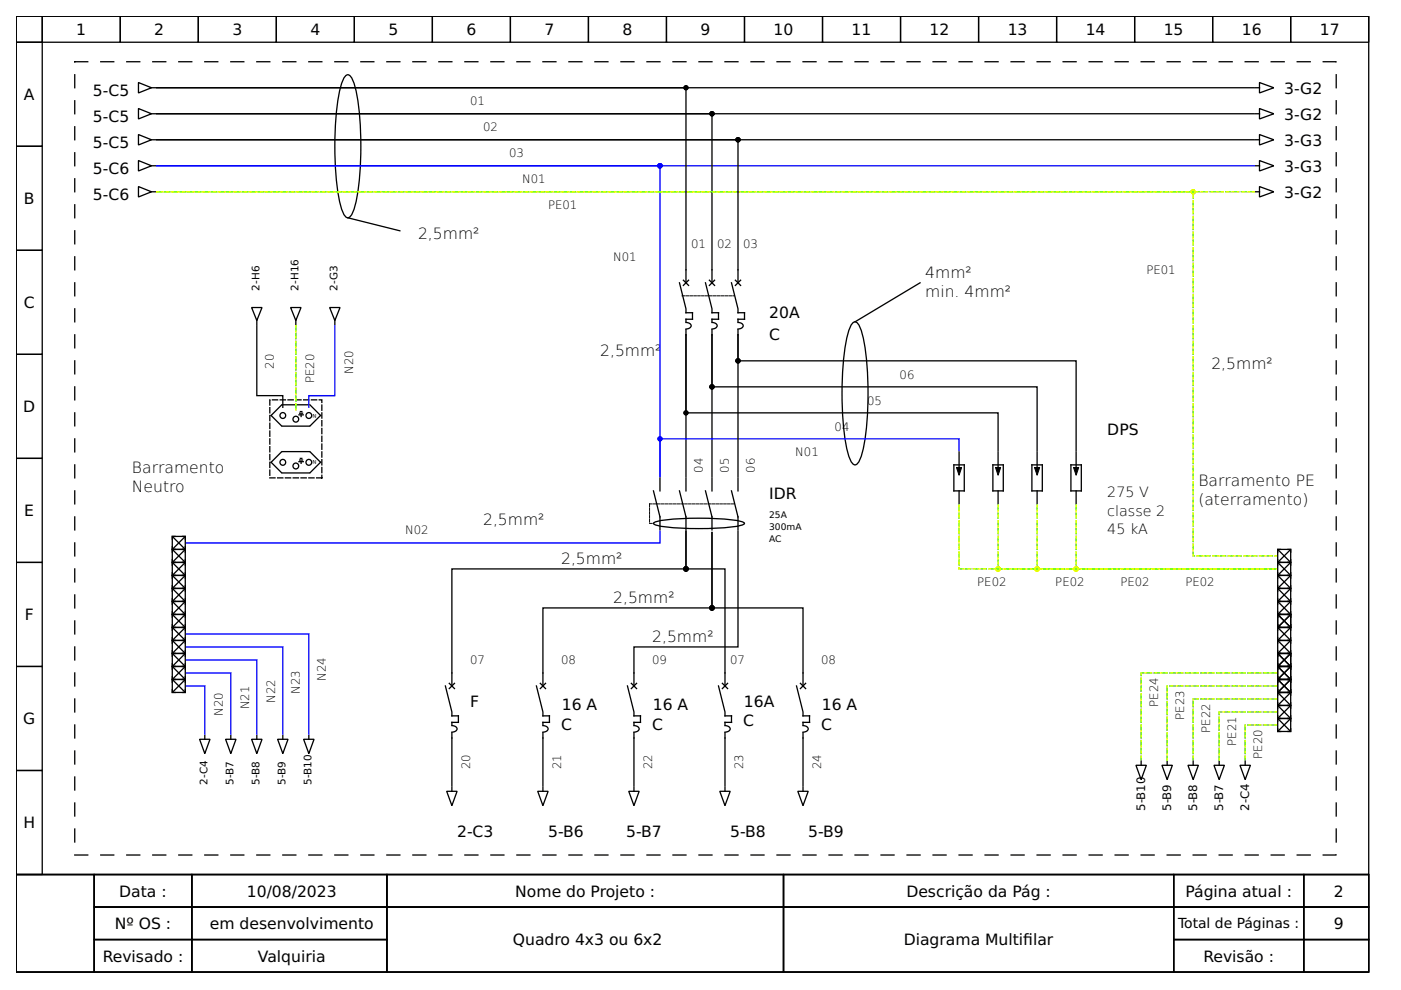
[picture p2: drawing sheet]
<svg xmlns="http://www.w3.org/2000/svg" width="297mm" height="210mm" viewBox="0 0 297 210" stroke-linecap="round" stroke-linejoin="round" font-family="sans-serif">
<g fill="none" stroke="#000" stroke-width=".28">
<path d="M3.4 3.4h286.8v182h-286.8zM3.4 3.4h5.6v5.6h-5.6zM3.4 9h5.6v22h-5.6zM9 3.4h16.5v5.6h-16.5zM25.5 3.4h16.5v5.6h-16.5zM29.4 17.5l2.7 1.1-2.7 1.1zM32.1 18.6h.8M33.2 18.6h232.7M42 3.4h16.6v5.6h-16.6zM58.6 3.4h16.5v5.6h-16.5zM73.4 16l.4-.2a2.16 2.16 0 0 1 1.2 1.8 60.4 60.4 0 0 1 1.2 20.5l-.6 4.3a7.6 7.6 0 0 1-1.5 3.7l-.3 .1a2.16 2.16 0 0 1-1.3-1.8 60.4 60.4 0 0 1-1.2-20.5l.6-4.2a7.6 7.6 0 0 1 1.5-3.7zM75.1 3.4h16.6v5.6h-16.6z"/>
<path d="M91.7 3.4h16.5v5.6h-16.5zM108.2 3.4h16.6v5.6h-16.6zM124.8 3.4h16.5v5.6h-16.5zM141.3 3.4h16.5v5.6h-16.5zM157.8 3.4h16.6v5.6h-16.6zM174.4 3.4h16.5v5.6h-16.5zM190.9 3.4h16.6v5.6h-16.6zM207.5 3.4h16.5v5.6h-16.5zM224 3.4h16.6v5.6h-16.6zM240.6 3.4h16.5v5.6h-16.5zM257.1 3.4h16.6v5.6h-16.6zM266.2 18.6h.8"/>
<path d="M267 17.5l3.1 1.1-3.1 1.1zM273.7 3.4h16.5v5.6h-16.5zM3.4 31h5.6v22.1h-5.6zM29.4 28.5l2.7 1.1-2.7 1.1zM29.4 34l2.7 1.1-2.7 1.2zM29.4 39.6l2.7 1.1-2.7 1.1zM29.4 23l2.7 1.1-2.7 1.1zM32.1 29.6h.8M32.1 24.1h.8M32.1 35.1h.8M33.2 29.6h232.7M33.2 24.1h232.7"/>
<path d="M266.2 29.6h.8M266.2 24.1h.8M266.2 35.1h.8M267 28.5l3.1 1.1-3.1 1.1zM267 23l3.1 1.1-3.1 1.1zM267 39.6l3.1 1.1-3.1 1.1zM267 34l3.1 1.1-3.1 1.2zM3.4 53.1h5.6v22h-5.6zM32.1 40.7h.8M73.8 46.2l11 2.7M144.1 60l1.3 5.5v.8h1.4v1.4h-1.4v.5M144.9 59.4l1.1 1.1"/>
<path d="M145.4 57.2v2.8M146 59.4l-1.1 1.1M149.6 60l1.4 5.5v.8h1.3v1.4h-1.3v.5M150.4 59.4l1.1 1.1M151 57.2v2.8M151.5 59.4l-1.1 1.1M155.1 60l1.4 5.5v.8h1.3v1.4h-1.3v.5M155.9 59.4l1.1 1.1M156.5 57.2v2.8M157 59.4l-1.1 1.1M195.1 60l-13.8 8.2M266.2 40.7h.8"/>
<path d="M3.4 75.1h5.6v22.1h-5.6zM53.3 65.2h2.3l-1.2 2.8zM54.4 69.1v14.8h5.6v2.5M54.4 68v.8M61.6 65.2h2.2l-1.1 2.8zM62.7 68v.8M69.9 65.2h2.2l-1.1 2.8zM71 68v.8M145.4 68.4a.82 .82 0 0 1 1.1 .9l-.6 .4-.5 .1M145.4 69.9v31.1M151 68.4a.82 .82 0 0 1 1 .9l-.6 .4-.4 .1M151 69.9v1.1"/>
<path d="M156.5 68.4a.82 .82 0 0 1 1 .9l-.6 .4-.4 .1M156.5 69.9v1.1M180.9 68.4l.4-.2a2.16 2.16 0 0 1 1.3 1.8 60.4 60.4 0 0 1 1.1 20.5l-.6 4.2a7.6 7.6 0 0 1-1.5 3.7l-.3 .2a2.16 2.16 0 0 1-1.3-1.8 60.4 60.4 0 0 1-1.2-20.5l.7-4.2a7.6 7.6 0 0 1 1.4-3.7zM3.4 97.2h5.6v22h-5.6zM59.7 85.9l-2.2 2.2 2.2 2.2M59.7 95.8l-2.2 2.2 2.2 2.2M59.8 90.4h5.8M59.8 85.8h5.8M59.8 95.8h5.8M63.4 88h.9M63.4 97.9h.9M63.5 87.6h.6"/>
<path d="M63.5 97.5h.6M63.7 87.3h.3M63.7 97.2h.3M63.8 88v.3M63.8 97.9v.3M65.8 95.8l2.2 2.2-2.2 2.2M65.8 85.9l2.2 2.2-2.2 2.2M202.2 98.6h2.2v5.5h-2.2zM203.3 95.8v3.3M210.5 98.6h2.2v5.5h-2.2zM211.6 95.8v3.3M218.8 98.6h2.2v5.5h-2.2z"/>
<path d="M219.9 95.8v3.3M227.1 98.6h2.2v5.5h-2.2zM228.2 95.8v3.3M3.4 119.2h5.6v22.1h-5.6zM36.5 113.7h2.8v2.8h-2.8zM36.5 119.2h2.8v2.8h-2.8zM36.5 116.5h2.8v2.7h-2.8zM36.5 115.9v.6h.6h-.6v.6M36.5 118.7v.5h.6h-.6v.6M36.6 113.8l2.6 2.6M36.6 119.3l2.6 2.6M36.6 116.6l2.6 2.5"/>
<path d="M37.1 113.7h-.6v.6M38.7 113.7h.6v.6M39.2 113.8l-2.6 2.6M39.2 119.3l-2.6 2.6M39.2 116.6l-2.6 2.5M39.3 115.9v.6h-.6h.6v.6M39.3 118.7v.5h-.6h.6v.6M59.8 100.3h5.8M138.5 104.1l1.4 5.5v2.8M138.7 110.8a25.1 25.1 0 0 1 7.9-.9 46.9 46.9 0 0 1 10.8 .7l.4 .4a2.54 2.54 0 0 1-1.8 .6 59.1 59.1 0 0 1-17-.3l-.5-.3zM139.9 101.3v2.8M144.1 104.1l1.3 5.5v2.8"/>
<path d="M145.4 112.6v8h8.3v24.8M145.4 101.3v2.8M149.6 104.1l1.4 5.5v2.8M151 101.3v2.8M155.1 104.1l1.4 5.5v2.8M156.5 101.3v2.8M203.3 104.1v2.7M211.6 104.1v2.7M219.9 104.1v2.7M228.2 104.1v2.7M270.9 116.5h2.8v2.7h-2.8zM270.9 119.2h2.8v2.8h-2.8z"/>
<path d="M270.9 118.7v.5h.6h-.6v.6M271 116.6l2.6 2.5M271 119.3l2.6 2.6M271.5 116.5h-.6v.6M273.1 116.5h.6v.6M273.6 116.6l-2.6 2.5M273.6 119.3l-2.6 2.6M273.7 118.7v.5h-.6h.6v.6M36.5 130.3h2.8v2.7h-2.8zM36.5 135.8h2.8v2.7h-2.8zM36.5 133h2.8v2.8h-2.8zM36.5 138.5h2.8v2.8h-2.8z"/>
<path d="M36.5 127.5h2.8v2.8h-2.8zM36.5 124.8h2.8v2.7h-2.8zM36.5 122h2.8v2.8h-2.8zM36.5 132.4v.6h.6h-.6v.6M36.5 129.7v.6h.6h-.6v.6M36.5 138v.5h.6h-.6v.6M36.5 135.2v.6h.6h-.6v.6M36.5 126.9v.6h.6h-.6v.6M36.5 121.4v.6h.6h-.6v.6M36.5 124.2v.6h.6h-.6v.5M36.6 130.4l2.6 2.5M36.6 135.9l2.6 2.5"/>
<path d="M36.6 133.1l2.6 2.6M36.6 138.6l2.6 2.6M36.6 127.6l2.6 2.6M36.6 124.9l2.6 2.5M36.6 122.1l2.6 2.6M39.2 130.4l-2.6 2.5M39.2 135.9l-2.6 2.5M39.2 133.1l-2.6 2.6M39.2 138.6l-2.6 2.6M39.2 127.6l-2.6 2.6M39.2 124.9l-2.6 2.5M39.2 122.1l-2.6 2.6"/>
<path d="M39.3 129.7v.6h-.6h.6v.6M39.3 132.4v.6h-.6h.6v.6M39.3 135.2v.6h-.6h.6v.6M39.3 138v.5h-.6h.6v.6M39.3 126.9v.6h-.6h.6v.6M39.3 124.2v.6h-.6h.6v.5M39.3 121.4v.6h-.6h.6v.6M270.9 138.5h2.8v2.8h-2.8zM270.9 130.3h2.8v2.7h-2.8zM270.9 133h2.8v2.8h-2.8zM270.9 135.8h2.8v2.7h-2.8zM270.9 124.8h2.8v2.7h-2.8z"/>
<path d="M270.9 127.5h2.8v2.8h-2.8zM270.9 122h2.8v2.8h-2.8zM270.9 138v.5h.6h-.6v.6M270.9 132.4v.6h.6h-.6v.6M270.9 135.2v.6h.6h-.6v.6M270.9 129.7v.6h.6h-.6v.6M270.9 121.4v.6h.6h-.6v.6M270.9 126.9v.6h.6h-.6v.6M270.9 124.2v.6h.6h-.6v.5M271 138.6l2.6 2.6M271 130.4l2.6 2.5M271 133.1l2.6 2.6"/>
<path d="M271 135.9l2.6 2.5M271 124.9l2.6 2.5M271 127.6l2.6 2.6M271 122.1l2.6 2.6M273.6 138.6l-2.6 2.6M273.6 130.4l-2.6 2.5M273.6 133.1l-2.6 2.6M273.6 135.9l-2.6 2.5M273.6 124.9l-2.6 2.5M273.6 127.6l-2.6 2.6M273.6 122.1l-2.6 2.6M273.7 138v.5h-.6h.6v.6"/>
<path d="M273.7 129.7v.6h-.6h.6v.6M273.7 132.4v.6h-.6h.6v.6M273.7 135.2v.6h-.6h.6v.6M273.7 124.2v.6h-.6h.6v.5M273.7 126.9v.6h-.6h.6v.6M273.7 121.4v.6h-.6h.6v.6M3.4 141.3h5.6v22.1h-5.6zM36.5 144.1h2.8v2.7h-2.8zM36.5 141.3h2.8v2.8h-2.8zM36.5 146.2v.6h.6M36.5 143.5v.6h.6h-.6v.5M36.5 140.7v.6h.6h-.6v.6"/>
<path d="M36.6 144.2l2.6 2.5M36.6 141.4l2.6 2.6M39.2 144.2l-2.6 2.5M39.2 141.4l-2.6 2.6M39.3 143.5v.6h-.6h.6v.5M39.3 140.7v.6h-.6h.6v.6M39.3 146.2v.6h-.6M42.3 156.7h2.2l-1.1 3.1zM43.4 155.9v.8M47.8 156.7h2.2l-1.1 3.1zM48.9 155.9v.8M53.3 156.7h2.3l-1.2 3.1z"/>
<path d="M54.4 155.9v.8M58.9 156.7h2.2l-1.1 3.1zM60 155.9v.8M64.4 156.7h2.2l-1.1 3.1zM65.5 155.9v.8M94.4 145.4l1.4 5.6v.8h1.4v1.4h-1.4v.5M95.3 144.9l1.1 1.1M95.8 153.8a.82 .82 0 0 1 1 1l-.6 .4h-.4M95.8 155.4v11.3M95.8 142.7v2.7M96.4 144.9l-1.1 1.1M113.7 145.4l1.4 5.6v.8h1.4v1.4h-1.4v.5"/>
<path d="M114.6 144.9l1.1 1.1M115.1 153.8a.82 .82 0 0 1 1 1l-.6 .4h-.4M115.1 142.7v2.7M115.1 155.4v1.1M115.7 144.9l-1.1 1.1M133 145.4l1.4 5.6v.8h1.4v1.4h-1.4v.5M133.9 144.9l1.1 1.1M134.4 153.8a.82 .82 0 0 1 1 1l-.6 .4h-.4M134.4 142.7v2.7M134.4 155.4v1.1M135 144.9l-1.1 1.1M152.3 145.4l1.4 5.6v.8h1.4v1.4h-1.4v.5"/>
<path d="M153.2 144.9l1.1 1.1M153.7 153.8a.82 .82 0 0 1 1 1l-.6 .4h-.4M153.7 155.4v1.1M154.3 144.9l-1.1 1.1M168.9 145.4l1.4 5.6v.8h1.3v1.4h-1.3v.5M169.7 144.9l1.1 1.1M170.3 153.8a.82 .82 0 0 1 1 1l-.6 .4h-.4M170.3 142.7v2.7M170.3 155.4v1.1M170.8 144.9l-1.1 1.1M270.9 152.3h2.8v2.8h-2.8zM270.9 141.3h2.8v2.8h-2.8z"/>
<path d="M270.9 146.8h2.8v2.8h-2.8zM270.9 149.6h2.8v2.7h-2.8zM270.9 144.1h2.8v2.7h-2.8zM270.9 154.5v.6h.6M270.9 151.7v.6h.6h-.6v.6M270.9 140.7v.6h.6h-.6v.6M270.9 143.5v.6h.6h-.6v.5M270.9 149v.6h.6h-.6v.6M270.9 146.2v.6h.6h-.6v.6M271 152.4l2.6 2.6M271 141.4l2.6 2.6M271 146.9l2.6 2.6"/>
<path d="M271 149.7l2.6 2.5M271 144.2l2.6 2.5M273.6 152.4l-2.6 2.6M273.6 141.4l-2.6 2.6M273.6 146.9l-2.6 2.6M273.6 149.7l-2.6 2.5M273.6 144.2l-2.6 2.5M273.7 151.7v.6h-.6h.6v.6M273.7 154.5v.6h-.6M273.7 140.7v.6h-.6h.6v.6M273.7 146.2v.6h-.6h.6v.6M273.7 149v.6h-.6h.6v.6"/>
<path d="M273.7 143.5v.6h-.6h.6v.5M3.4 163.4h5.6v22h-5.6zM94.7 167.8h2.2l-1.1 3zM95.8 166.9v.9M114 167.8h2.2l-1.1 3zM115.1 166.9v.9M133.3 167.8h2.2l-1.1 3zM134.4 166.9v.9M152.6 167.8h2.2l-1.1 3zM153.7 166.9v.9M169.2 167.8h2.2l-1.1 3zM170.3 166.9v.9"/>
<path d="M240.8 162.3h2.2l-1.1 3zM241.9 161.4v.9M246.4 162.3h2.2l-1.1 3zM247.5 161.4v.9M251.9 162.3h2.2l-1.1 3zM253 161.4v.9M257.4 162.3h2.2l-1.1 3zM258.5 161.4v.9M262.9 162.3h2.2l-1.1 3zM264 161.4v.9M3.4 185.4h286.8v20.7h-286.8zM3.4 185.4h16.6v20.7h-16.6z"/>
<path d="M20 185.4h20.7v6.9h-20.7zM20 192.3h20.7v6.9h-20.7zM20 199.2h20.7v6.9h-20.7zM40.7 185.4h41.3v6.9h-41.3zM40.7 192.3h41.3v6.9h-41.3zM40.7 199.2h41.3v6.9h-41.3zM82 185.4h84.1v6.9h-84.1zM82 192.3h84.1v13.8h-84.1zM166.1 185.4h82.7v6.9h-82.7zM166.1 192.3h82.7v13.8h-82.7zM248.8 185.4h27.6v6.9h-27.6zM248.8 192.3h27.6v6.9h-27.6z"/>
<path d="M248.8 199.2h27.6v6.9h-27.6zM276.4 185.4h13.8v6.9h-13.8zM276.4 192.3h13.8v6.9h-13.8zM276.4 199.2h13.8v6.9h-13.8z"/>
<circle cx="60" cy="88.1" r=".61"/>
<circle cx="60" cy="98" r=".61"/>
<circle cx="62.7" cy="88.9" r=".61"/>
<circle cx="62.7" cy="98.8" r=".61"/>
<circle cx="65.5" cy="98" r=".61"/>
<circle cx="65.5" cy="88.1" r=".61"/>
</g>
<path d="M15.8 13.1h267.5v168.2h-267.5z" fill="none" stroke="#000" stroke-width=".28" stroke-dasharray="2.8 2.8"/>
<path d="M144.6 62.7h11M137.7 106.8h17.9M137.7 106.8v4.2M138.3 111h-.6" fill="none" stroke="#000" stroke-width=".21" stroke-dasharray=".6 .3"/>
<path d="M57.2 84.8h11v16.5h-11z" fill="none" stroke="#000" stroke-width=".28" stroke-dasharray="1.1 .6"/>
<path d="M202.8 99.1h1.1l-.6 1.7zM211.1 99.1h1.1l-.6 1.7zM219.3 99.1h1.1l-.5 1.7zM227.6 99.1h1.1l-.5 1.7z" fill="#000" stroke="#000" stroke-width=".21"/>
<path d="M62.7 69.1v18.2M270.6 148.2h-17.6v13M270.6 142.7h-28.7v18.5M270.6 145.4h-23.1v15.8M270.6 151h-12.1v10.2" fill="none" stroke="#0a0" stroke-width=".28" stroke-dasharray="1.1 .6"/>
<path d="M265.9 40.7h-232.7M62.7 69.1v18.2M211.6 107.1v13.5h59M270.6 148.2h-17.6v13M270.6 142.7h-28.7v18.5M270.6 145.4h-23.1v15.8M270.6 151h-12.1v10.2" fill="none" stroke="#ff0" stroke-width=".28" stroke-dasharray=".3 .8"/>
<path d="M265.9 35.1h-232.7h106.7v65.9M71 69.1v14.8h-5.5v2.5M39.6 137.2h20.4v18.4M39.6 139.9h14.8v15.7M39.6 134.4h25.9v21.2M39.6 142.7h9.3v12.9M39.6 145.4h3.8v10.2" fill="none" stroke="#00f" stroke-width=".28"/>
<circle cx="139.9" cy="35.1" r=".41" fill="#00f" stroke="#00f" stroke-width=".28"/>
<path d="M265.9 40.7h-232.7M211.6 107.1v13.5h59" fill="none" stroke="#5f0" stroke-width=".28" stroke-dasharray="1.1 .6"/>
<circle cx="145.4" cy="120.6" r=".41" fill="#000" stroke="#000" stroke-width=".28"/>
<circle cx="211.6" cy="120.6" r=".41" fill="#5f0" stroke="#ff0" stroke-width=".28"/>
<path d="M203.3 95.5v-2.4h-63.4v7.9M139.9 112.6v2.5h-100.3" fill="none" stroke="#00f" stroke-width=".28"/>
<path d="M33.2 24.1h117.8v33.1M145.4 71v16.5h66.2v8M151 71v30M156.5 71v5.5h71.7v19M151 112.9v16h19.3v13.8M156.5 112.6v24.6h-22.1v5.5M115.1 156.5v10.2M134.4 156.5v10.2M153.7 156.5v10.2M170.3 156.5v10.2" fill="none" stroke="#000" stroke-width=".28"/>
<g fill="#000" stroke="#000" stroke-width=".28">
<circle cx="151" cy="24.1" r=".41"/>
<circle cx="156.5" cy="76.5" r=".41"/>
<circle cx="145.4" cy="87.5" r=".41"/>
<circle cx="151" cy="128.9" r=".41"/>
</g>
<circle cx="139.9" cy="93.1" r=".41" fill="#00f" stroke="#00f" stroke-width=".28"/>
<path d="M203.3 107.1v13.5h67.3M219.9 107.1v13.5h50.7" fill="none" stroke="#5f0" stroke-width=".28" stroke-dasharray="1.1 .6"/>
<path d="M203.3 107.1v13.5h67.3M219.9 107.1v13.5h50.7" fill="none" stroke="#ff0" stroke-width=".28" stroke-dasharray=".3 .8"/>
<circle cx="219.9" cy="120.6" r=".41" fill="#5f0" stroke="#ff0" stroke-width=".28"/>
<path d="M33.2 40.7h219.8v77.2h17.6" fill="none" stroke="#5f0" stroke-width=".28" stroke-dasharray="1.1 .6"/>
<path d="M33.2 40.7h219.8v77.2h17.6" fill="none" stroke="#ff0" stroke-width=".28" stroke-dasharray=".3 .8"/>
<circle cx="253" cy="40.7" r=".41" fill="#5f0" stroke="#ff0" stroke-width=".28"/>
<path d="M145.4 112.6v8h-49.6v22.1" fill="none" stroke="#000" stroke-width=".28"/>
<circle cx="145.4" cy="120.6" r=".41" fill="#000" stroke="#000" stroke-width=".28"/>
<path d="M228.2 107.1v13.5h42.4" fill="none" stroke="#5f0" stroke-width=".28" stroke-dasharray="1.1 .6"/>
<path d="M228.2 107.1v13.5h42.4" fill="none" stroke="#ff0" stroke-width=".28" stroke-dasharray=".3 .8"/>
<circle cx="228.2" cy="120.6" r=".41" fill="#5f0" stroke="#ff0" stroke-width=".28"/>
<path d="M33.2 18.6h112.2v38.6M33.2 29.6h123.3v27.6M151 71v11h68.9v13.5M156.5 71v30M151 112.9v16h-35.9v13.8" fill="none" stroke="#000" stroke-width=".28"/>
<g fill="#000" stroke="#000" stroke-width=".28">
<circle cx="145.4" cy="18.6" r=".41"/>
<circle cx="156.5" cy="29.6" r=".41"/>
<circle cx="151" cy="82" r=".41"/>
<circle cx="151" cy="128.9" r=".41"/>
</g>
<path d="M270.6 153.7h-6.6v7.5" fill="none" stroke="#0a0" stroke-width=".28" stroke-dasharray="1.1 .6"/>
<path d="M270.6 153.7h-6.6v7.5" fill="none" stroke="#ff0" stroke-width=".28" stroke-dasharray=".3 .8"/>
<g font-size="3.3">
<text x="16.2" y="7.4">1</text>
<text x="32.7" y="7.4">2</text>
<text x="49.3" y="7.4">3</text>
<text x="65.8" y="7.4">4</text>
<text x="82.3" y="7.4">5</text>
<text x="98.9" y="7.4">6</text>
<text x="115.4" y="7.4">7</text>
<text x="132" y="7.4">8</text>
<text x="148.5" y="7.4">9</text>
<text x="164" y="7.4">10</text>
<text x="180.6" y="7.4">11</text>
<text x="197.1" y="7.4">12</text>
<text x="213.6" y="7.4">13</text>
<text x="230.2" y="7.4">14</text>
<text x="246.7" y="7.4">15</text>
<text x="263.3" y="7.4">16</text>
<text x="279.8" y="7.4">17</text>
<text x="5.1" y="21.2">A</text>
<text x="19.7" y="20.3">5-C5</text>
<text x="272.3" y="19.8">3-G2</text>
<text x="19.7" y="25.8">5-C5</text>
<text x="272.3" y="25.4">3-G2</text>
<text x="19.7" y="31.3">5-C5</text>
<text x="272.3" y="30.9">3-G3</text>
<text x="19.7" y="36.8">5-C6</text>
<text x="272.3" y="41.9">3-G2</text>
<text x="272.3" y="36.4">3-G3</text>
<text x="5.1" y="43.3">B</text>
<text x="19.7" y="42.3">5-C6</text>
<text x="88.6" y="50.6">2,5mm²</text>
<text x="196.2" y="58.9">4mm²</text>
<text x="5" y="65.3">C</text>
<text x="196.2" y="63">min. 4mm²</text>
<text x="163.1" y="67.4">20A</text>
<text x="127.2" y="75.4">2,5mm²</text>
<text x="163.1" y="72.1">C</text>
<text x="256.8" y="78.2">2,5mm²</text>
<text x="4.9" y="87.4">D</text>
<text x="234.8" y="92.2">DPS</text>
<text x="28" y="100.2">Barramento</text>
<text x="28" y="104.4">Neutro</text>
<text x="163.1" y="105.7">IDR</text>
<text x="254.1" y="103">Barramento PE</text>
<text x="254.1" y="107.1">(aterramento)</text>
<text x="5.1" y="109.5">E</text>
<text x="102.4" y="111.2">2,5mm²</text>
<text x="119" y="119.5">2,5mm²</text>
<text x="5.2" y="131.5">F</text>
<text x="130" y="127.8">2,5mm²</text>
<text x="138.3" y="136.1">2,5mm²</text>
<text x="99.7" y="149.9">F</text>
<text x="157.7" y="149.9">16A</text>
<text x="4.9" y="153.6">G</text>
<text x="119" y="154.7">C</text>
<text x="119.1" y="150.5">16 A</text>
<text x="138.3" y="154.7">C</text>
<text x="138.4" y="150.5">16 A</text>
<text x="157.6" y="154">C</text>
<text x="174.1" y="154.7">C</text>
<text x="174.3" y="150.5">16 A</text>
<text x="5" y="175.6">H</text>
<text x="96.9" y="177.4">2-C3</text>
<text x="116.2" y="177.4">5-B6</text>
<text x="132.8" y="177.4">5-B7</text>
<text x="154.8" y="177.4">5-B8</text>
<text x="171.4" y="177.4">5-B9</text>
<text x="25.3" y="190.1">Data :</text>
<text x="52.3" y="190.1">10/08/2023</text>
<text x="109.2" y="190.1">Nome do Projeto :</text>
<text x="192.2" y="190.1">Descrição da Pág :</text>
<text x="251.3" y="190.1">Página atual :</text>
<text x="282.8" y="190.1">2</text>
<text x="24.4" y="197">Nº OS :</text>
<text x="44.5" y="197">em desenvolvimento</text>
<text x="282.8" y="197">9</text>
<text x="21.8" y="203.9">Revisado :</text>
<text x="54.7" y="203.9">Valquiria</text>
<text x="108.7" y="200.4">Quadro 4x3 ou 6x2</text>
<text x="191.6" y="200.4">Diagrama Multiflar</text>
<text x="217" y="200.4">i</text>
<text x="255.1" y="203.9">Revisão :</text>
</g>
<g font-size="3">
<text x="234.8" y="105.5">275 V</text>
<text x="234.8" y="109.3">classe 2</text>
<text x="234.8" y="113.2">45 kA</text>
<text x="249.8" y="196.8">Total de Páginas :</text>
</g>
<g font-size="2.5">
<text x="99.7" y="22.2">01</text>
<text x="102.4" y="27.7">02</text>
<text x="107.9" y="33.2">03</text>
<text x="110.7" y="38.7">N01</text>
<text x="116.2" y="44.2">PE01</text>
<text x="146.5" y="52.5">01</text>
<text x="152.1" y="52.5">02</text>
<text x="157.6" y="52.5">03</text>
<text x="130" y="55.3">N01</text>
<text x="243" y="58">PE01</text>
<text x="58" y="78.2" transform="rotate(-90 58 78.2)">20</text>
<text x="66.6" y="81.3" transform="rotate(-90 66.6 81.3)">PE20</text>
<text x="74.9" y="79.3" transform="rotate(-90 74.9 79.3)">N20</text>
<text x="190.7" y="80.4">06</text>
<text x="183.8" y="85.9">05</text>
<text x="176.9" y="91.4">04</text>
<text x="149" y="100.2" transform="rotate(-90 149 100.2)">04</text>
<text x="154.5" y="100.2" transform="rotate(-90 154.5 100.2)">05</text>
<text x="160.1" y="100.2" transform="rotate(-90 160.1 100.2)">06</text>
<text x="168.6" y="96.6">N01</text>
<text x="85.9" y="113.2">N02</text>
<text x="207.2" y="124.2">PE02</text>
<text x="223.7" y="124.2">PE02</text>
<text x="237.5" y="124.2">PE02</text>
<text x="251.3" y="124.2">PE02</text>
<text x="99.7" y="140.8">07</text>
<text x="119" y="140.8">08</text>
<text x="138.3" y="140.8">09</text>
<text x="154.8" y="140.8">07</text>
<text x="174.1" y="140.8">08</text>
<text x="58.3" y="149" transform="rotate(-90 58.3 149)">N22</text>
<text x="63.5" y="147.1" transform="rotate(-90 63.5 147.1)">N23</text>
<text x="69.1" y="144.3" transform="rotate(-90 69.1 144.3)">N24</text>
<text x="245.5" y="149.9" transform="rotate(-90 245.5 149.9)">PE24</text>
<text x="47.3" y="151.8" transform="rotate(-90 47.3 151.8)">N20</text>
<text x="52.8" y="150.4" transform="rotate(-90 52.8 150.4)">N21</text>
<text x="251" y="152.6" transform="rotate(-90 251 152.6)">PE23</text>
<text x="256.6" y="155.4" transform="rotate(-90 256.6 155.4)">PE22</text>
<text x="262.1" y="158.1" transform="rotate(-90 262.1 158.1)">PE21</text>
<text x="267.6" y="160.9" transform="rotate(-90 267.6 160.9)">PE20</text>
<text x="99.7" y="163.1" transform="rotate(-90 99.7 163.1)">20</text>
<text x="119" y="163.1" transform="rotate(-90 119 163.1)">21</text>
<text x="138.3" y="163.1" transform="rotate(-90 138.3 163.1)">22</text>
<text x="157.6" y="163.1" transform="rotate(-90 157.6 163.1)">23</text>
<text x="174.1" y="163.1" transform="rotate(-90 174.1 163.1)">24</text>
<text x="242.8" y="171.9" transform="rotate(-90 242.8 171.9)">5-B10</text>
<text x="248.3" y="171.9" transform="rotate(-90 248.3 171.9)">5-B9</text>
<text x="253.8" y="171.9" transform="rotate(-90 253.8 171.9)">5-B8</text>
<text x="259.3" y="171.9" transform="rotate(-90 259.3 171.9)">5-B7</text>
<text x="264.8" y="171.9" transform="rotate(-90 264.8 171.9)">2-C4</text>
</g>
<g font-size="2.2">
<text x="55" y="61.6" transform="rotate(-90 55 61.6)">2-H6</text>
<text x="63.3" y="61.6" transform="rotate(-90 63.3 61.6)">2-H16</text>
<text x="71.5" y="61.6" transform="rotate(-90 71.5 61.6)">2-G3</text>
<text x="44" y="166.4" transform="rotate(-90 44 166.4)">2-C4</text>
<text x="49.5" y="166.4" transform="rotate(-90 49.5 166.4)">5-B7</text>
<text x="55" y="166.4" transform="rotate(-90 55 166.4)">5-B8</text>
<text x="60.5" y="166.4" transform="rotate(-90 60.5 166.4)">5-B9</text>
<text x="66" y="166.4" transform="rotate(-90 66 166.4)">5-B10</text>
</g>
<g font-size="1.9">
<text x="163.1" y="109.9">25A</text>
<text x="163.1" y="112.4">300mA</text>
<text x="163.1" y="114.8">AC</text>
</g>
<g font-size="1.1">
<text x="67.1" y="87.8" transform="rotate(-180 67.1 87.8)">N</text>
<text x="67.1" y="97.5" transform="rotate(-180 67.1 97.5)">N</text>
</g>
</svg>
